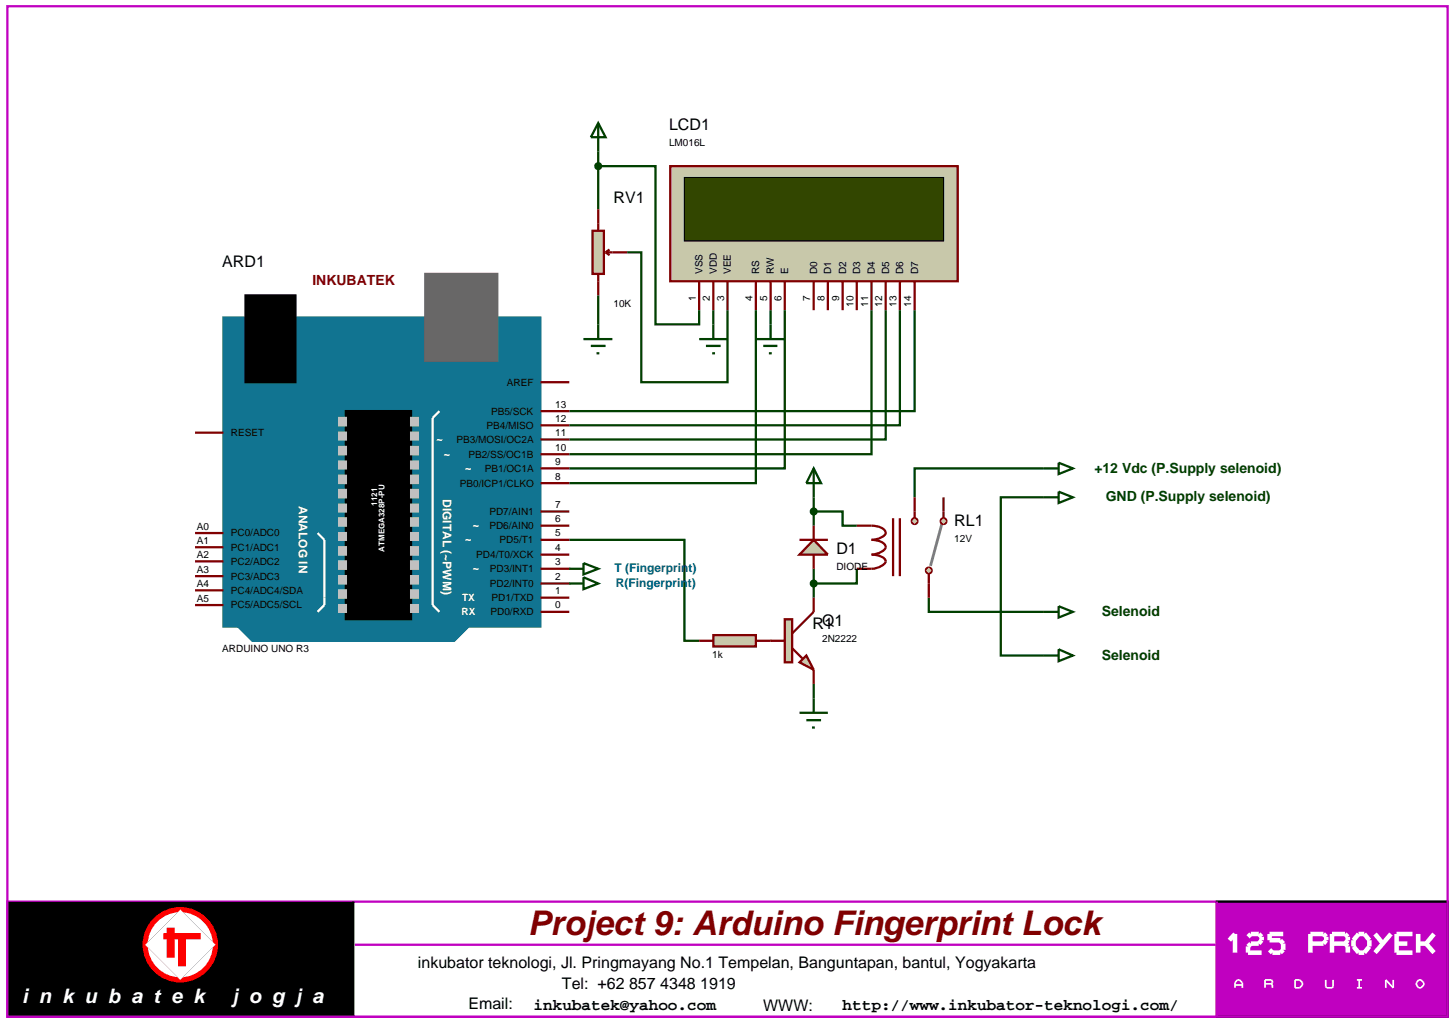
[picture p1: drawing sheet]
<svg xmlns="http://www.w3.org/2000/svg" width="257mm" height="180mm" viewBox="0 0 257 180" stroke-linecap="round" stroke-linejoin="round" font-family="sans-serif">
<g fill="none" stroke="#004000" stroke-width=".4">
<path d="M105.5 29.3h10.1v27.9h7.7v-2.5M105.5 26.7v10.2M105.5 52.1v5.1M110.6 44.5h2.5v22.9h15.2v-12.7M125.8 54.7v2.5M133.3 54.7v30.5h-32.9M135.9 54.7v2.5M138.4 54.7v27.9h-38M153.7 54.7v25.4h-53.3M156.2 54.7v22.8h-55.8M158.7 54.7v20.3h-58.3M161.3 54.7v17.8h-60.9"/>
<path d="M100.4 95.2h20.3v17.8h2.6M102.9 99.3l2.6 1-2.6 1zM143.5 90.2h5.1v2.5h2.5M143.5 87.7v5M184.1 82.6h-22.8v5.1M184.1 87.7h-7.6v27.9h7.6M100.4 100.3h2.5M100.4 102.9h2.5M102.9 101.8l2.6 1.1-2.6 1zM143.5 100.3v5.1M151.1 100.3v2.6h-7.6M163.8 105.4v2.5h20.3"/>
<path d="M143.5 120.6v2.6"/>
</g>
<g fill="#117491" stroke="#117491" stroke-width=".4">
<path d="M42 110.5h40.6l-2.5 2.5h-35.6z"/>
<path d="M39.4 56h55.9v54.5h-55.9z"/>
</g>
<path d="M75 48.3h12.7v15.3h-12.7z" fill="#686767" stroke="#686767" stroke-width=".4"/>
<path d="M43.3 52.1h8.8v15.3h-8.8zM61 72.5h11.5v36.7h-11.5z" fill="#000" stroke="#000" stroke-width=".4"/>
<path d="M77.5 72.5l-1.2 1.2v33l1.2 1.2M56 94l1.2 1.2v11.5l-1.2 1.2" fill="none" stroke="#fff" stroke-width=".4"/>
<g fill="#c0c0c0" stroke="#c0c0c0" stroke-width=".4">
<path d="M72.5 73.7h1.2v1.3h-1.2z"/>
<path d="M72.5 76.3h1.2v1.2h-1.2z"/>
<path d="M72.5 78.8h1.2v1.3h-1.2z"/>
<path d="M72.5 81.4h1.2v1.2h-1.2z"/>
<path d="M72.5 83.9h1.2v1.3h-1.2z"/>
<path d="M72.5 86.4h1.2v1.3h-1.2z"/>
<path d="M72.5 89h1.2v1.2h-1.2z"/>
<path d="M72.5 91.4h1.2v1.3h-1.2z"/>
<path d="M72.5 94h1.2v1.2h-1.2z"/>
<path d="M72.5 96.5h1.2v1.3h-1.2z"/>
<path d="M72.5 99h1.2v1.3h-1.2z"/>
<path d="M72.5 101.6h1.2v1.3h-1.2z"/>
<path d="M72.5 104.1h1.2v1.3h-1.2z"/>
<path d="M72.5 106.7h1.2v1.2h-1.2z"/>
<path d="M59.8 73.7h1.2v1.3h-1.2z"/>
<path d="M59.8 76.3h1.2v1.2h-1.2z"/>
<path d="M59.8 78.8h1.2v1.3h-1.2z"/>
<path d="M59.8 81.4h1.2v1.2h-1.2z"/>
<path d="M59.8 83.9h1.2v1.3h-1.2z"/>
<path d="M59.8 86.4h1.2v1.3h-1.2z"/>
<path d="M59.8 89h1.2v1.2h-1.2z"/>
<path d="M59.8 91.4h1.2v1.3h-1.2z"/>
<path d="M59.8 94h1.2v1.2h-1.2z"/>
<path d="M59.8 96.5h1.2v1.3h-1.2z"/>
<path d="M59.8 99h1.2v1.3h-1.2z"/>
<path d="M59.8 101.6h1.2v1.3h-1.2z"/>
<path d="M59.8 104.1h1.2v1.3h-1.2z"/>
<path d="M59.8 106.7h1.2v1.2h-1.2z"/>
</g>
<g fill="none" stroke="#800000" stroke-width=".4">
<path d="M34.4 76.3h5M95.3 77.5h5.1M95.3 75h5.1M95.3 72.5h5.1M95.3 67.4h5.1M34.4 99h5M34.4 96.5h5M34.4 94h5M95.3 97.8h5.1M95.3 95.2h5.1M95.3 92.7h5.1M95.3 90.2h5.1"/>
<path d="M95.3 85.2h5.1M95.3 82.6h5.1M95.3 80.1h5.1M34.4 106.7h5M34.4 104.1h5M34.4 101.6h5M95.3 107.9h5.1M95.3 105.4h5.1M95.3 102.9h5.1M95.3 100.3h5.1"/>
</g>
<path d="M166.1 92.4l-2 7.4" fill="none" stroke="#808080" stroke-width=".5"/>
<g fill="#c8c8aa" stroke="#800000" stroke-width=".4">
<path d="M163.5 100.2l.3-.1-.5 .5zM163.8 100.1l.3 .1 .2 .4zM164.3 100.6l-.1 .3-.4 .2zM163.3 100.6l.5 .5-.4-.2z"/>
<path d="M166 91.6l.4-.2-.5 .5zM166.4 91.4l.4 .2 .1 .3zM166.9 91.9l-.2 .4-.3 .1zM165.9 91.9l.5 .5-.3-.1z"/>
</g>
<g fill="#c8c8aa">
<path d="M163.3 100.6l.5-.5 .5 .5-.5 .5z"/>
<path d="M166.4 91.4l.5 .5-.5 .5-.5-.5z"/>
</g>
<path d="M166.4 90.2v1.2" fill="none" stroke="#800000" stroke-width=".4"/>
<path d="M160.9 91.6l.4-.2-.5 .5zM161.3 91.4l.4 .2 .1 .3zM161.3 92.4l.5-.5-.2 .4zM160.8 91.9l.5 .5-.3-.1z" fill="#c8c8aa" stroke="#800000" stroke-width=".4"/>
<path d="M161.3 91.4l.5 .5-.5 .5-.5-.5z" fill="#c8c8aa"/>
<path d="M151.1 92.7a8.3 8.3 0 0 1 4.3 .4 .91 .91 0 0 1 .7 1.2 3.3 3.3 0 0 1-2.4 .9 3.1 3.1 0 0 1 2.4 .9 .9 .9 0 0 1-.7 1.2l-1.1 .4-.6 .1a3.3 3.3 0 0 1 2.4 .9l.1 .3a2.73 2.73 0 0 1-2.5 1.3h-2.6M157.5 91.4v10.2M158.7 91.4v10.2M161.3 87.7v3.7M166.4 87.7v2.5M163.8 101.1v4.3" fill="none" stroke="#800000" stroke-width=".4"/>
<g fill="#c8c8aa" stroke="#800000" stroke-width=".4">
<path d="M141 116.8l1.2-1.2 1.3 2.5z"/>
<path d="M138.4 109.2h1.3v7.6h-1.3z"/>
</g>
<path d="M135.9 113h2.5M139.7 114.3l1.8 1.8M143.5 105.4v2.5l-3.8 3.8M143.5 118.1v2.5" fill="none" stroke="#800000" stroke-width=".4"/>
<path d="M143.5 95.2l2.5 2.6h-5z" fill="#c8c8aa" stroke="#800000" stroke-width=".4"/>
<path d="M141 95.2h5M143.5 92.7v2.5M143.5 97.8v2.5" fill="none" stroke="#800000" stroke-width=".4"/>
<path d="M141 125.7h5M142.2 127h2.6M143.2 128.3h.5M143.5 123.2v2.5" fill="none" stroke="#004000" stroke-width=".4"/>
<path d="M125.8 112h7.5v2h-7.5z" fill="#c8c8aa" stroke="#800000" stroke-width=".4"/>
<path d="M123.3 113h2.5M133.3 113h2.6" fill="none" stroke="#800000" stroke-width=".4"/>
<path d="M143.5 82.6l1.3 2.6h-2.6zM143.5 82.6v5.1" fill="none" stroke="#004000" stroke-width=".4"/>
<path d="M143.1 89.9l.4-.2-.5 .5zM143.5 89.7l.3 .1 .2 .4zM143.5 90.7l.5-.5-.2 .4zM143 90.2l.5 .5-.3-.1z" fill="#004000" stroke="#004000" stroke-width=".4"/>
<path d="M143 90.2l.5-.5 .5 .5-.5 .5z" fill="#004000"/>
<path d="M143.1 102.6l.4-.2-.5 .5zM143.5 102.4l.3 .1 .2 .4zM143.5 103.4l.5-.5-.2 .4zM143 102.9l.5 .5-.3-.1z" fill="#004000" stroke="#004000" stroke-width=".4"/>
<path d="M143 102.9l.5-.5 .5 .5-.5 .5z" fill="#004000"/>
<path d="M184.1 82.6h2.6M184.1 87.7h2.6M186.7 81.6l2.5 1-2.5 1zM186.7 86.7l2.5 1-2.5 1zM184.1 115.6h2.6M184.1 107.9h2.6M186.7 114.5l2.5 1.1-2.5 1zM186.7 106.9l2.5 1-2.5 1z" fill="none" stroke="#004000" stroke-width=".4"/>
<path d="M118.2 29.3h50.7v20.3h-50.7z" fill="#c8c8aa" stroke="#800000" stroke-width=".4"/>
<path d="M120.7 31.3h45.7v11.2h-45.7z" fill="#324600" stroke="#000" stroke-width=".2"/>
<g fill="none" stroke="#800000" stroke-width=".4">
<path d="M123.3 49.6v5.1M125.8 49.6v5.1M128.3 49.6v5.1M133.3 49.6v5.1M135.9 49.6v5.1M138.4 49.6v5.1M143.5 49.6v5.1M146 49.6v5.1M148.6 49.6v5.1M151.1 49.6v5.1M153.7 49.6v5.1M156.2 49.6v5.1"/>
<path d="M158.7 49.6v5.1M161.3 49.6v5.1"/>
</g>
<path d="M104.5 40.7h2v7.6h-2z" fill="#c8c8aa" stroke="#800000" stroke-width=".4"/>
<path d="M105.5 36.9v3.8M105.5 48.3v3.8M106.8 44.5l.7 .5M106.8 44.5h3.8M107.5 44l-.7 .5" fill="none" stroke="#800000" stroke-width=".4"/>
<path d="M105.5 21.7l1.3 2.5h-2.6zM105.5 21.7v5" fill="none" stroke="#004000" stroke-width=".4"/>
<path d="M105.2 28.9l.3-.1-.5 .5zM105.5 28.8l.3 .1 .2 .4zM106 29.3l-.2 .4-.3 .1zM105 29.3l.5 .5-.4-.2z" fill="#004000" stroke="#004000" stroke-width=".4"/>
<path d="M105 29.3l.5-.5 .5 .5-.5 .5z" fill="#004000"/>
<path d="M102.9 59.8h5.1M105.5 57.2v2.6M123.3 59.8h5M125.8 57.2v2.6M133.3 59.8h5.1M135.9 57.2v2.6M104.2 61h2.6M105.2 62.3h.5M124.5 61h2.6M125.6 62.3h.5M134.6 61h2.5M135.6 62.3h.5" fill="none" stroke="#004000" stroke-width=".4"/>
<path d="M1.3 159h254v20.3h-254z" fill="#fff" stroke="#c000c0" stroke-width=".4"/>
<path d="M214.6 159h40.7v20.3h-40.7z" fill="#c000c0" stroke="#000" stroke-width=".4"/>
<path d="M62.3 159v20.3" fill="none" stroke="#000" stroke-width=".4"/>
<path d="M214.6 159v20.3M62.6 166.6h151.8" fill="none" stroke="#c000c0" stroke-width=".4"/>
<g fill="none" stroke="#fff" stroke-width=".8" stroke-linecap="butt">
<path d="M216.8 165.8l1-1.1v3.3M220.1 165.2l.5-.5h1.4l.5 .5v.6l-.5 .6h-1.4l-.5 .5v1.1h2.4M226.3 164.7h-2.4v1.1h1.9l.5 .6v1.1l-.5 .5h-1.4l-.5-.5M231.1 166.4h2.3l.5-.6v-.6l-.5-.5h-2.3v3.3M234.9 166.4h2.3M237.2 166.4l.5-.6v-.6l-.5-.5h-2.3v3.3M237.2 166.4l.5 .5v1.1M239.6 164.7h1l.9 1.1v1.1l-.9 1.1h-1l-.9-1.1v-1.1zM242.5 164.7l1.4 1.7M245.3 164.7l-2.8 3.3M246.3 166.4h1.9M249.1 164.7h-2.8v3.3h2.8"/>
<path d="M250.1 166.4h1.4M250.1 164.7v3.3M251.5 166.4l1.4 1.6M252.9 164.7l-1.4 1.7"/>
</g>
<path d="M217.8 174.2v-.9l.4-.5h.4l.5 .5v.9M217.8 173.7h1.3M223.1 173.5h1.1M224.2 173.5l.2-.2v-.3l-.2-.2h-1.1v1.4M224.2 173.5l.2 .2v.5M228.4 172.8h.8l.5 .5v.4l-.5 .5h-.8zM233.8 172.8v1.2l.2 .2h.9l.2-.2v-1.2M239.3 172.8h.9M239.3 174.2h.9M239.7 172.8v1.4M245.7 172.8v1.4l-1.3-1.4v1.4M250.2 172.8h.4l.5 .5v.4l-.5 .5h-.4l-.4-.5v-.4z" fill="none" stroke="#fff" stroke-width=".3"/>
<path d="M1.6 159.2h60.5v19.9h-60.5z" fill="#000" stroke="#000" stroke-width=".4"/>
<path d="M27.4 162.2a6.2 6.2 0 0 1 4.4-1.8l-6.2 6.2a6.2 6.2 0 0 1 1.8-4.4zM31.8 160.4a6.2 6.2 0 0 1 6.2 6.2zM31.8 172.8l6.2-6.2a6.2 6.2 0 0 1-6.2 6.2zM25.6 166.6l6.2 6.2a6.2 6.2 0 0 1-6.2-6.2z" fill="#fff" stroke="#f00" stroke-width=".9" stroke-linecap="butt"/>
<path d="M31.8 160.4l6.2 6.2-6.2 6.2-6.2-6.2z" fill="#fff"/>
<path d="M28.8 165.1h6.6" fill="none" stroke="#f00" stroke-width="1.1" stroke-linecap="butt"/>
<path d="M30.1 163.6v5.3M32.1 165.3v5.1" fill="none" stroke="#f00" stroke-width="1.4" stroke-linecap="butt"/>
<path d="M1.3 1.1h254v178.2h-254z" fill="none" stroke="#c000c0" stroke-width=".4"/>
<text font-size="6" fill="#800000" x="93.1" y="164.8">Project 9: Arduino Fingerprint Lock</text>
<g font-size="3.5" fill="#fff">
<text x="3.9" y="176.9">i n k u b a t e k</text>
<text x="41" y="176.9">j o g j a</text>
</g>
<g font-size="2.8">
<text x="118" y="23">LCD1</text>
<text x="108.2" y="35.8">RV1</text>
<text x="39.2" y="47.2">ARD1</text>
<text x="168.3" y="92.8">RL1</text>
<text x="147.5" y="97.8">D1</text>
<text x="143.3" y="110.9">R1</text>
<text x="145" y="110.5">Q1</text>
<text x="73.7" y="170.7">inkubator teknologi, Jl. Pringmayang No.1 Tempelan, Banguntapan, bantul, Yogyakarta</text>
<text x="82.6" y="178">Email:</text>
<text x="94.1" y="178">inkubatek@yahoo.com</text>
<text x="99.1" y="174.5">Tel: +62 857 4348 1919</text>
<text x="134.6" y="178.3">WWW:</text>
<text x="148.6" y="178">http://www.inkubator-teknologi.com/</text>
</g>
<text font-size="2.5" fill="#800000" x="55.1" y="50.3">INKUBATEK</text>
<g font-size="2.5" fill="#004000">
<text x="193" y="83.3">+12 Vdc (P.Supply selenoid)</text>
<text x="195" y="88.4">GND (P.Supply selenoid)</text>
<text x="194.3" y="108.6">Selenoid</text>
<text x="194.3" y="116.3">Selenoid</text>
</g>
<g font-size="2.1" fill="#fff">
<text x="76.9" y="78.1">~</text>
<text x="78.2" y="80.7">~</text>
<text x="82" y="83.2">~</text>
<text x="52.7" y="89.2" transform="rotate(90 52.7 89.2)">ANALOG IN</text>
<text x="78.1" y="88" transform="rotate(90 78.1 88)">DIGITAL (~PWM)</text>
<text x="82" y="95.8">~</text>
<text x="83.3" y="93.3">~</text>
<text x="83.3" y="100.9">~</text>
</g>
<g font-size="2.1" fill="#0000c0">
<text x="108.4" y="100.9">T (Fingerprint)</text>
<text x="108.6" y="103.5">R(Fingerprint)</text>
</g>
<g font-size="1.8">
<text x="118" y="25.8">LM016L</text>
<text x="122.7" y="53.1" transform="rotate(-90 122.7 53.1)">1</text>
<text x="123.9" y="48.3" transform="rotate(-90 123.9 48.3)">VSS</text>
<text x="125.2" y="53.1" transform="rotate(-90 125.2 53.1)">2</text>
<text x="126.4" y="48.3" transform="rotate(-90 126.4 48.3)">VDD</text>
<text x="127.7" y="53.1" transform="rotate(-90 127.7 53.1)">3</text>
<text x="128.9" y="48.3" transform="rotate(-90 128.9 48.3)">VEE</text>
<text x="132.7" y="53.1" transform="rotate(-90 132.7 53.1)">4</text>
<text x="133.9" y="48.3" transform="rotate(-90 133.9 48.3)">RS</text>
<text x="135.3" y="53.1" transform="rotate(-90 135.3 53.1)">5</text>
<text x="136.5" y="48.3" transform="rotate(-90 136.5 48.3)">RW</text>
<text x="137.8" y="53.1" transform="rotate(-90 137.8 53.1)">6</text>
<text x="139" y="48.3" transform="rotate(-90 139 48.3)">E</text>
<text x="142.9" y="53.1" transform="rotate(-90 142.9 53.1)">7</text>
<text x="144.1" y="48.3" transform="rotate(-90 144.1 48.3)">D0</text>
<text x="145.4" y="53.1" transform="rotate(-90 145.4 53.1)">8</text>
<text x="146.6" y="48.3" transform="rotate(-90 146.6 48.3)">D1</text>
<text x="148" y="53.1" transform="rotate(-90 148 53.1)">9</text>
<text x="149.2" y="48.3" transform="rotate(-90 149.2 48.3)">D2</text>
<text x="151.7" y="48.3" transform="rotate(-90 151.7 48.3)">D3</text>
<text x="154.3" y="48.3" transform="rotate(-90 154.3 48.3)">D4</text>
<text x="156.8" y="48.3" transform="rotate(-90 156.8 48.3)">D5</text>
<text x="159.3" y="48.3" transform="rotate(-90 159.3 48.3)">D6</text>
<text x="161.9" y="48.3" transform="rotate(-90 161.9 48.3)">D7</text>
<text x="108.2" y="54.2">10K</text>
<text x="150.5" y="54.1" transform="rotate(-90 150.5 54.1)">10</text>
<text x="153.1" y="54.1" transform="rotate(-90 153.1 54.1)">11</text>
<text x="155.6" y="54.1" transform="rotate(-90 155.6 54.1)">12</text>
<text x="158.1" y="54.1" transform="rotate(-90 158.1 54.1)">13</text>
<text x="160.7" y="54.1" transform="rotate(-90 160.7 54.1)">14</text>
<text x="89.4" y="68">AREF</text>
<text x="97.9" y="71.9">13</text>
<text x="40.7" y="76.9">RESET</text>
<text x="85.8" y="75.6">PB4/MISO</text>
<text x="86.6" y="73.1">PB5/SCK</text>
<text x="97.9" y="76.9">11</text>
<text x="97.9" y="74.4">12</text>
<text x="80.5" y="78.1">PB3/MOSI/OC2A</text>
<text x="82.6" y="80.7">PB2/SS/OC1B</text>
<text x="85.5" y="83.2">PB1/OC1A</text>
<text x="97.9" y="82">9</text>
<text x="97.9" y="79.5">10</text>
<text x="81.1" y="85.8">PB0/ICP1/CLKO</text>
<text x="97.9" y="89.6">7</text>
<text x="97.9" y="84.6">8</text>
<text x="34.7" y="95.9">A1</text>
<text x="34.7" y="93.4">A0</text>
<text x="40.7" y="94.6">PC0/ADC0</text>
<text x="86.3" y="93.3">PD6/AIN0</text>
<text x="86.3" y="90.8">PD7/AIN1</text>
<text x="88.1" y="95.8">PD5/T1</text>
<text x="97.9" y="94.6">5</text>
<text x="97.9" y="92.1">6</text>
<text x="168.3" y="95.6">12V</text>
<text x="34.7" y="101">A3</text>
<text x="34.7" y="98.4">A2</text>
<text x="40.7" y="99.6">PC2/ADC2</text>
<text x="40.7" y="97.1">PC1/ADC1</text>
<text x="84" y="98.4">PD4/T0/XCK</text>
<text x="86.4" y="100.9">PD3/INT1</text>
<text x="97.9" y="99.7">3</text>
<text x="97.9" y="97.2">4</text>
<text x="147.5" y="100.6">DIODE</text>
<text x="34.7" y="106.1">A5</text>
<text x="34.7" y="103.5">A4</text>
<text x="40.7" y="107.3">PC5/ADC5/SCL</text>
<text x="40.7" y="104.7">PC4/ADC4/SDA</text>
<text x="40.7" y="102.2">PC3/ADC3</text>
<text x="86.4" y="103.5">PD2/INT0</text>
<text x="86.7" y="106">PD1/TXD</text>
<text x="97.9" y="107.3">0</text>
<text x="97.9" y="104.8">1</text>
<text x="97.9" y="102.3">2</text>
<text x="86.5" y="108.5">PD0/RXD</text>
<text x="145" y="113.3">2N2222</text>
<text x="39.2" y="115">ARDUINO UNO R3</text>
<text x="125.6" y="116">1k</text>
</g>
<g font-size="1.8" fill="#fff">
<text x="81.5" y="106">TX</text>
<text x="81.4" y="108.5">RX</text>
</g>
<g font-size="1.4" fill="#fff">
<text x="66.5" y="89.2" transform="rotate(-90 66.5 89.2)">1121</text>
<text x="67.8" y="97.3" transform="rotate(-90 67.8 97.3)">ATMEGA328P-PU</text>
</g>
</svg>
